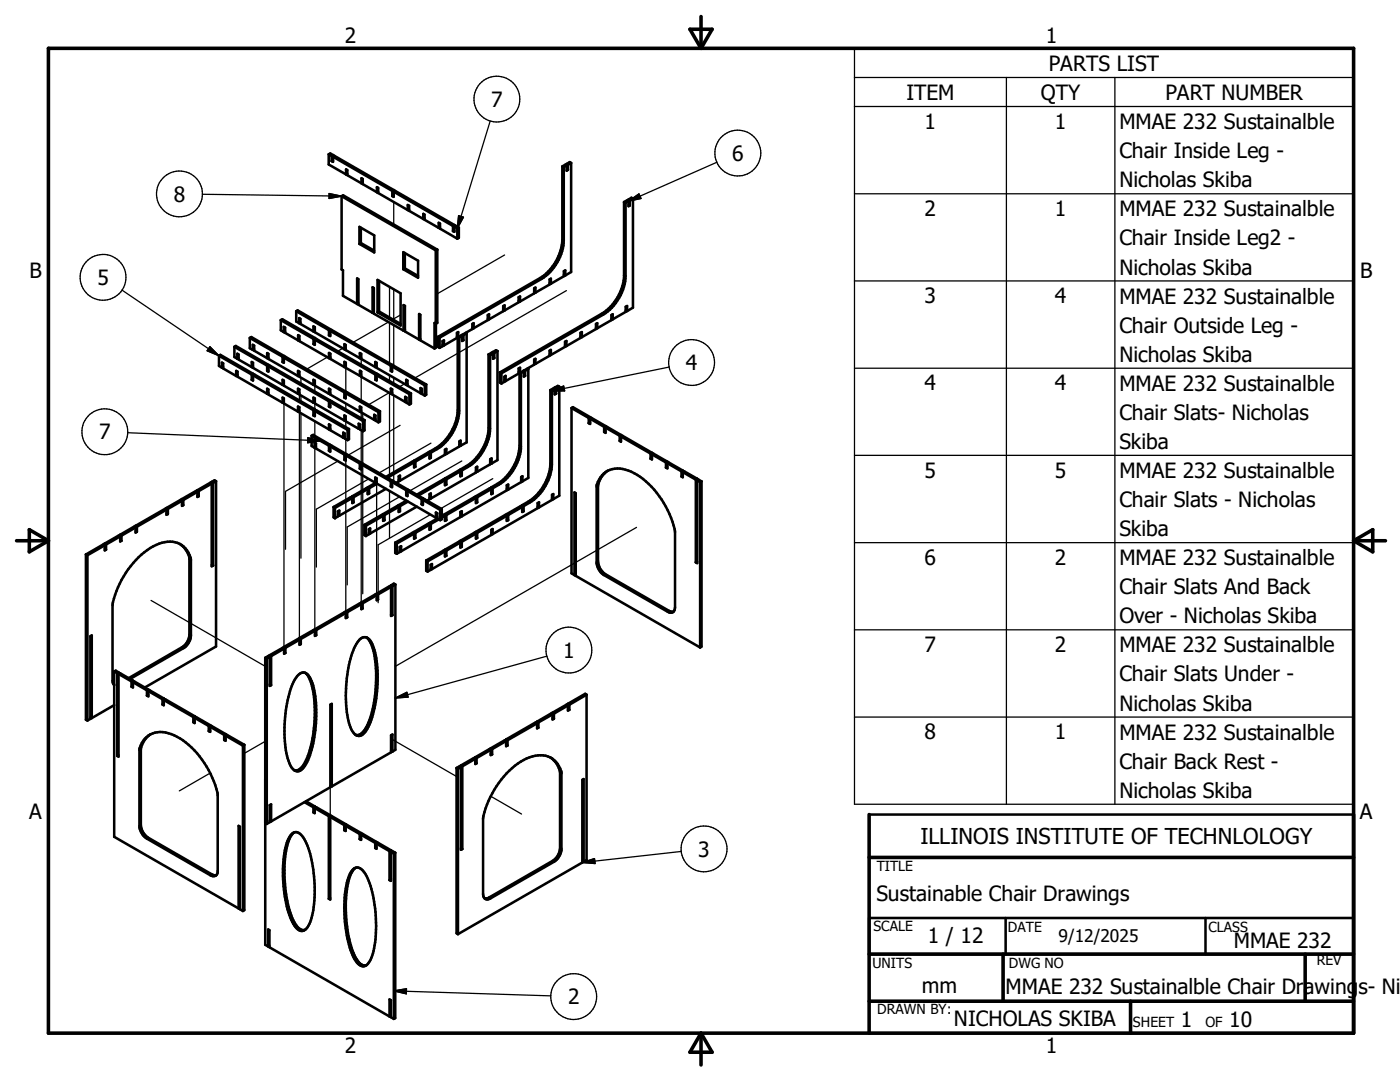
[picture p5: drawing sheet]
<svg xmlns="http://www.w3.org/2000/svg" width="279mm" height="216mm" viewBox="0 0 279 216" stroke-linecap="round" stroke-linejoin="round" font-family="sans-serif">
<g fill="none" stroke="#000" stroke-width=".25">
<path d="M170.5 9.6h99.6v150.9h-99.6zM170.5 15.5h99.6M200.9 15.5v145M222.5 15.5v145M40.4 38.8l27.8 .3M65.7 38.6l2.5 .5-2.5 .5zM97.8 24.1l-6.5 21.5M143.1 32.4l-17.7 7.7M170.5 21.3h99.6M170.5 38.7h99.6M24.3 57.9l19.4 13.1M77.7 57.2v6.3"/>
<path d="M78.6 40.3v4.5M78.6 57.7v6.2M91.5 43l1 .3-1.2 2.3zM100.7 50.9l-13.4 7.7M113 58l-30.2 17.4M125.4 40.1l2.1-1.4 .4 .9zM170.5 56.1h99.6M41.9 69.2l1.8 1.8-2.4-1zM59.8 78.7v1.2M60.1 75.4v1.1M60.1 78.9v1.2M62.8 77v1.1"/>
<path d="M65.3 71.3l-4.1 2.4M68.4 69.5l-1 .6M69 73.4v4.7M72.1 71.6v1.2M72.1 75.2v4.7M77.5 64.3l-7 4M77.7 78.4l-4.1 2.4M77.7 64.4v8.1M77.7 74.9v1.1M77.7 78.4v17.2M78.6 64.9v8.1M78.6 75.4v1.1"/>
<path d="M78.6 78.9v17.2M79.9 62.8l-1.5 .9M80.7 76.6l-1 .6M110.1 78l2.4-1 .2 1zM133.5 73.2l-23.4 4.8M170.5 73.5h99.6M25.5 86.3l38.4 1.6M56.7 80.5v48.9M59.8 82.3v45.4M60.1 82.5v28.9M61.4 87.3l2.5 .6-2.5 .4zM62.8 80.5v1.2"/>
<path d="M62.8 84.1v41.8M67.4 92l-10.4 6v11.6M69 80.5v1.2M69 84.1v1.2M69 87.6v34.7M72.1 82.3v1.2M72.1 85.8v34.7M72.4 82.5v1.1M72.4 86v32.5M73.6 95.6l-10.5 6v11.6M75.2 96.5v22.3M77.7 97.9v9.4"/>
<path d="M79.8 99.1l-10.5 6.1v11.5M79.8 84.9l-10.3 5.9M86 88.4l-10.4 6M92.2 92l-10.4 5.9M98.3 95.5l-10.3 6M170.5 90.9h99.6M30.1 119.8l22.8 13.2M85.9 102.7l-10.4 6v11.6M127 105.2l-48.1 27.8M170.5 108.3h99.6M78.9 139.3l2.3-1.2 .2 1zM109.2 130.9l-30.3 8.4"/>
<path d="M170.5 125.7h99.6M41.9 154.3l-6.1 3.5M53.1 147.8l-4.3 2.5M65.9 157.1v5.9M78 147.4l13.1 7.5M97.9 158.9l6.2 3.5M170.5 143.1h99.6M116.2 172.1l2.4-.8 .2 1zM136 169.9l-19.8 2.2M78.6 197.7l31.3 1M78.6 197.7l2.5-.4v1z"/>
<circle cx="99.2" cy="19.8" r="4.6"/>
<circle cx="35.8" cy="38.7" r="4.6"/>
<circle cx="147.3" cy="30.5" r="4.6"/>
<circle cx="20.6" cy="55.3" r="4.6"/>
<circle cx="138" cy="72.3" r="4.6"/>
<circle cx="20.9" cy="86.1" r="4.6"/>
<circle cx="113.5" cy="129.7" r="4.6"/>
<circle cx="140.5" cy="169.4" r="4.6"/>
<circle cx="114.5" cy="198.8" r="4.6"/>
</g>
<g fill="none" stroke="#000" stroke-width=".51">
<path d="M65.6 30.8v2l3.5 2M65.6 30.8l.3-.2 .6 .3M65.6 30.8l.6 .3M66.2 31.1v1M66.5 31.3l.2-.2 11.9 6.8M66.5 31.3l11.8 6.8M66.5 32l-.3 .1M66.5 31.3v1l-.3-.2M66.5 30.9v.4M66.5 30.9l-.3 .2M68.2 39.1v14.7l.3 .1v5.1l2.8 1.7M68.2 39.1l18.8 10.9"/>
<path d="M68.2 39.1l.3-.1 18.8 10.8M69.1 34.8v-1l.2 .1v1.1l2.8 1.6M69.3 34.7l-.2 .1M72.1 36.6v-1l.3 .1v1l2.8 1.7M72.4 36.4l-.3 .2M75.2 38.4v-1.1l.3 .2v1l5.9 3.4M75.5 38.2l-.3 .2M78.3 38.1v1M78.6 39l-.3 .1M78.6 37.9v1.4l-.3-.2M78.6 37.9l-.3 .2M112.2 33.2l.3 .2"/>
<path d="M112.2 33.2v14.6a9.8 9.8 0 0 1-4.4 7.7l-20.4 11.7M112.5 33.4v14.6a9.8 9.8 0 0 1-4.4 7.6l-20.4 11.8M113.1 32.7v.3M113.1 32.7l.2 .2M113.1 33v1.1l.2-.2M113.1 33l-.3-.1-.6 .3M113.1 33.7l.2 .2M113.1 33l-.6 .4M113.3 32.9v1M114 32.5l-.7 .4M114 32.5l-.3-.2-.6 .4M114 32.5v21.8l-1.2 .7"/>
<path d="M125.4 39.8l.3 .2M125.4 39.8v.3M125.7 40v1M126.3 39.6l-.6 .4M126.3 39.6l-.3-.1-.6 .3M126.3 39.6v21.8l-1.1 .7M71.7 45.3l3 1.7v3.4l-3-1.7zM72 45.4v3.1M72 48.5l-.3 .2M72 48.5l2.7 1.5M75.3 55.9l4.6 2.6v6.5l-4.6-2.7zM75.6 56v6.2"/>
<path d="M80.5 50.3l2.9 1.7v3.4l-2.9-1.7zM80.8 50.5v3M80.8 53.5l-.3 .2M80.8 53.5l2.6 1.6M81.4 41.9v-1l.3 .2v1l2.8 1.6M81.7 41.8l-.3 .1M84.5 43.7v-1l.2 .1v1l2.9 1.7M84.7 43.5l-.2 .2M87 50v14.6M87.3 49.8v14.6l-.3 .2M87.3 49.8l-.3 .2M87.6 45.5v-1l.2 .1v1l3.5 2"/>
<path d="M87.8 45.3l-.2 .2M90.4 45.1v1M90.7 46l-.3 .1M90.7 44.9l-11.8-6.8-.3 .2 11.8 6.8M90.7 44.9v1.4l-.3-.2M90.7 44.9l-.3 .2M91.3 45.6v2M91.6 45.4v2.1l-.3 .1M91.6 45.4l-.6-.3-.3 .1 .6 .4M91.6 45.4l-.3 .2M106.6 58.2l.3 .2M106.9 58.4v-1l-.3 .1v1l-2.8 1.7"/>
<path d="M109.7 56.5l.2 .1M109.9 56.6v-1l-.2 .2v1l-2.8 1.6M112.5 54.8l.3 .2M112.8 55v-1l-.3 .1v1l-2.6 1.5M124.5 40.3l.3 .2M124.5 40.3v15.1a9.8 9.8 0 0 1-4.4 7.2l-20.3 11.7M124.8 40.5v14.6a9.6 9.6 0 0 1-4.4 7.7l-20.3 11.7M125.4 40.1v1.1l.3-.2M125.4 40.1l-.3-.1-.6 .3M125.4 40.8l.3 .2M125.4 40.1l-.6 .4M43.7 71l.3-.2 6.5 3.8"/>
<path d="M43.7 71l6.5 3.7M43.7 71v2l.6 .4M44.3 73.4v-1l.2 .1v1l2.6 1.5M44.5 73.2l-.2 .2M46.8 69.2l.3-.2 6.5 3.8M46.8 69.2l6.5 3.8M46.8 69.2v2l.6 .4M47.1 75v-1l.3 .2v1l5.9 3.4M47.4 71.6v-1l.2 .1v1l2.6 1.5M47.4 74.9l-.3 .1M47.6 71.4l-.2 .2M49.9 67.4l.3-.1 6.5 3.7"/>
<path d="M49.9 67.4l6.5 3.8M49.9 67.4v2.1l.5 .3M50.2 73.2v-1l.3 .2v1l5.9 3.4M50.2 74.7v1.1M50.4 69.8v-1l.3 .2v1l2.6 1.5M50.5 75.6l-.3 .2M50.5 74.9v1l-.3-.1M50.5 74.9l.3-.2 12.1 7M50.5 74.9l12.1 7M50.5 73.1l-.3 .1M50.5 74.6v.3M50.5 74.6l-.3 .1"/>
<path d="M50.7 69.7l-.3 .1M53.3 71.5v-1l.3 .1v1l5.9 3.4M53.3 73v1M53.3 78.6v-1l.3 .1v1l2.8 1.7M53.6 78.4l-.3 .2M53.6 73.9l-.3 .1M53.6 71.3l-.3 .2M53.6 72.8v1.4l-.3-.2M53.6 72.8l-.3 .2M56 63.9l.3-.2 6.6 3.8M56 63.9l6.6 3.7M56 63.9v2l.6 .4"/>
<path d="M56.4 76.8v-1l.2 .1v1.1l2.9 1.6M56.4 71.2v1M56.6 66.3v-1.1l.3 .2v1l2.6 1.5M56.6 71.4v1l-.2-.2M56.6 76.6l-.2 .2M56.6 72.1l-.2 .1M56.6 71.4l.4-.2 12 6.9M56.6 71.4l12.1 6.9M56.7 71v.3M56.7 71l-.3 .2M56.9 66.1l-.3 .2M59.1 62.1l.3-.2 6.5 3.8"/>
<path d="M59.1 62.1l6.6 3.8M59.1 62.1v2.1l.6 .3M59.5 75v-1l.3 .2v1l2.8 1.6M59.5 78.6v-1l.3 .1v1l2.8 1.7M59.5 67.9v-1l.3 .1v1.1l5.9 3.4M59.7 64.5v-1l.3 .1v1l2.6 1.5M59.8 78.4l-.3 .2M59.8 74.9l-.3 .1M59.8 67.8l-.3 .1M60 64.3l-.3 .2M62.6 66.1v-1l.2 .2v1l5.9 3.4M62.6 76.8v-1l.2 .1v1.1l2.9 1.6"/>
<path d="M62.6 67.6v1M62.8 67.8v1l-.2-.2M62.8 76.6l-.2 .2M62.8 67.8l.3-.2 12.1 7M62.8 68.5l-.2 .1M62.8 67.8l12.1 6.9M62.8 66l-.2 .1M62.9 67.5v.3M62.9 67.5l-.3 .1M65.7 71.5v-1.1l.2 .2v1l2.8 1.6M65.7 78.6v-1l.2 .1v1l5.9 3.4M65.7 65.9v1"/>
<path d="M65.9 66v1.1l-.2-.2M65.9 78.4l-.2 .2M65.9 66l.3-.1 12.1 6.9M65.9 66.7l-.2 .2M65.9 66l12.1 7M65.9 65.7v.3M65.9 79.9v.3M65.9 79.9l-12-6.9-.3 .1 12.1 7M65.9 79.9l-.2 .2M65.9 71.3l-.2 .2M65.9 65.7l-.2 .2M68.7 69.7v-1l.3 .1v1l2.8 1.7"/>
<path d="M68.7 73.2v-1l.3 .2v1l2.8 1.6M68.7 78.3v1M69 79.2l-.3 .1M69 69.5l-.3 .2M69 78.1v1.4l-.3-.2M69 78.1l-.3 .2M69 73.1l-.3 .1M71.3 60.7v-5.2l.2 .2v5.1l2.9 1.6M71.5 60.5l-.2 .2M71.8 71.5v-1l.3 .1v1l2.8 1.6M71.8 75v-1l.3 .1v1.1l5.9 3.4M72.1 74.8l-.3 .2"/>
<path d="M72.1 71.3l-.3 .2M74.4 62.4v-5.1l.2 .2v5.1l5.9 3.4M74.6 62.3l-.2 .1M74.9 73.2v-1l.3 .2v1l5.9 3.4M74.9 74.7v1.1M75.2 75.6l-.3 .2M75.2 73.1l-.3 .1M75.2 74.6v1.3l-.3-.1M75.2 74.6l-.3 .1M75.6 62.2l4.3 2.4M75.6 62.2l-.3 .1M78 78.6v-1.1l.3 .2v1l2.6 1.5"/>
<path d="M78 73v1M78.2 73.1v1.1l-.2-.2M78.2 73.1l.3-.1 6.6 3.7M78.2 73.9l-.2 .1M78.2 73.1l6.6 3.8M78.3 72.8v.3M78.3 78.4l-.3 .2M78.3 72.8l-.3 .2M80.5 66v-5.1l.3 .1v5.1l2.8 1.7M80.8 65.8l-.3 .2M81.1 76.8v-1l.2 .1v1.1l2.6 1.4M81.3 76.6l-.2 .2"/>
<path d="M81.7 78.7v2M82 78.5l-6.5-3.8-.3 .2 6.5 3.8M82 78.5l-.3 .2M82 78.5v2l-.3 .2M83.6 67.8v-5.1l.3 .1v5.1l2.8 1.6M83.9 67.6l-.3 .2M83.9 78.4v-1l.3 .2v1l.6 .3M84.2 78.3l-.3 .1M84.8 76.9v2M85.1 76.7v2.1l-.3 .1M85.1 76.7l-.3 .2M87 64.6l-.3-.2v5.1"/>
<path d="M87 64.6v4.8l-.3 .1M87.4 67.2v2l.3 .2M87.4 67.2l.3 .2M87.7 67.4v2M88.3 68.8l.3 .1M88.6 68.9v-1l-.3 .2v1l-.6 .3M91.2 67.1l.2 .2M91.3 67.2v14.6a9.8 9.8 0 0 1-5.6 8.4M91.4 67.3v-1l-.2 .1v1l-2.6 1.5M91.5 67.3l.1 .1M91.6 67.4v14.6a9.8 9.8 0 0 1-5.6 8.3M92.1 66.9l.1 .1-.6 .4"/>
<path d="M92.2 66.8v1.2l.3-.1M92.2 67.7l.3 .2M92.3 66.8l.2 .1M92.5 66.9v1M92.9 66.4l.2 .1M93.1 66.5l-.6 .4M93.1 66.5v21.8l-1.2 .6M94.3 65.3l.2 .2M94.5 65.5v-1l-.2 .1v1.1l-2.9 1.6M97.3 63.6l.3 .1M97.5 70.7v15.2a10.1 10.1 0 0 1-5.6 7.8M97.5 70.7l.3 .2"/>
<path d="M97.6 63.7v-1l-.3 .2v1l-2.8 1.6M97.8 70.9v14.6a9.9 9.9 0 0 1-5.6 8.4M98.3 70.2l.3 .2M98.3 70.2v.4M98.4 70.6v1l.2-.2M98.4 70.6l-.3-.2-.6 .3M98.4 71.3l.2 .1M98.4 70.6l-.6 .3M98.6 70.4v1M99.3 70l-.3-.1-.7 .3M99.3 70l-.7 .4M99.3 70v21.8l-1.2 .7"/>
<path d="M99.8 74.3v2l.3 .2M99.8 74.3l.3 .2M100.1 74.5v2M100.4 61.8l.3 .1M100.7 75.9l.2 .1M100.7 61.9v-1l-.3 .2v1l-2.8 1.6M100.9 76v-1l-.2 .2v1l-.6 .3M103.5 74.2l.3 .2M103.5 60l.3 .2M103.7 74.3v14.6a9.9 9.9 0 0 1-5.7 8.4M103.8 74.4v-1l-.3 .1v1l-2.6 1.5M103.8 60.2v-1l-.3 .1v1l-2.8 1.6"/>
<path d="M103.8 74.4l.2 .1M104 74.5v15.1a9.9 9.9 0 0 1-5.7 7.8M104.4 74l.1 .1-.5 .4M104.5 74v1.1l.3-.1M104.5 74.8l.3 .2M104.6 73.9l.2 .1M104.8 74v1M105.3 73.5l.1 .1M105.4 73.6v21.8l-1.1 .6M105.4 73.6l-.6 .4M106.6 72.5l.3 .1M106.9 72.6v-1l-.3 .1v1.1l-2.8 1.6"/>
<path d="M109.7 70.7l.2 .1M109.8 77.8v14.7a9.9 9.9 0 0 1-5.6 8.3M109.8 77.8l.3 .2M109.9 70.8v-1l-.2 .2v1l-2.8 1.6M110.1 78v14.6a9.9 9.9 0 0 1-5.6 8.4M110.7 77.4l.3 .1M110.7 77.4v.3M110.7 77.7v1l.3-.1M110.7 77.7l-.3-.2-.6 .3M110.7 78.4l.3 .2M110.7 77.7l-.6 .3M111 77.5v1.1"/>
<path d="M111.6 77.2l-.3-.2-.6 .4M111.6 77.2l-.6 .3M111.6 77.2v21.7l-1.2 .7M112.8 68.9l.2 .2M113 69.1v-1.1l-.2 .2v1l-2.9 1.6M115.8 67.1l.3 .2M116.1 67.3v-1l-.3 .1v1l-2.8 1.7M118.9 65.3l.3 .2M119.2 65.5v-1l-.3 .1v1.1l-2.8 1.6M122 63.6l.3 .1M122.3 63.7v-1l-.3 .2v1l-2.8 1.6M124.9 61.9l.3 .2"/>
<path d="M125.2 62.1v-1l-.3 .1v1l-2.6 1.5M36.3 99.6l.3 .2M36.3 99.6v.3M36.3 99.9v1l.3-.1M36.3 99.9l-.3-.1-2.8 1.6M36.3 99.9l-2.8 1.7M36.6 99.8v1M39.4 97.8l.3 .2M39.4 97.8v.3M39.4 98.1v1.1l.3-.2M39.4 98.1l-.3-.1-2.8 1.6M39.4 98.9l.3 .1"/>
<path d="M39.4 98.1l-2.8 1.7M39.7 98v1M42.2 96.2l.3 .1M42.2 96.2v.3M42.3 96.5l-2.6 1.5M42.3 96.5l-.3-.2-2.6 1.5M42.3 96.5v16.5l.2-.1M42.5 96.3v16.6M43.1 96v33l-14.2 8.2M43.1 96l-.6 .3M43.1 96l-.3-.2-.6 .4M56.4 80.4v-1.1l.2 .2v1l2.9 1.6"/>
<path d="M56.6 80.2l-.2 .2M59.5 82.1v-1l.3 .2v1l5.9 3.4M59.8 82l-.3 .1M62.2 87l.3-.2 3.4 2M62.2 87l3.5 1.9M62.2 87v2l.6 .3M62.6 80.4v-1.1l.2 .2v1l5.9 3.4M62.6 81.9v1M62.8 89.3v-1l.3 .2v1l11.8 6.8M62.8 82v1l-.2-.1M62.8 82.7l-.2 .2M62.8 82l.3-.1 6.5 3.7"/>
<path d="M62.8 82l6.6 3.8M62.8 80.2l-.2 .2M62.9 81.7v.3M62.9 81.7l-.3 .2M63.1 89.2l-.3 .1M65.7 85.7v-1l.2 .1v1l2.6 1.5M65.7 80.1v1M65.7 88.9v1.1M65.9 80.2v1.1l-.2-.2M65.9 89.1v1l-.2-.1M65.9 89.8l-.2 .2M65.9 89.1l.3-.2 2.8 1.7"/>
<path d="M65.9 89.1l2.8 1.6M65.9 85.5l-.2 .2M65.9 81l-.2 .1M65.9 80.2l.3-.1 6.5 3.7M65.9 80.2l6.5 3.8M65.9 88.8v.3M65.9 88.8l-.2 .1M68.5 87.3v-1l.3 .2v1l.6 .3M68.7 83.9v-1l.3 .1v1.1l2.6 1.5M68.7 90.7v1M68.8 87.2l-.3 .1M69 91.6l-.3 .1"/>
<path d="M69 83.8l-.3 .1M69 90.6v1.3l-.3-.2M69 90.6l-.3 .1M69.4 85.8v2M69.6 85.6l-.2 .2M69.6 85.6v2l-.2 .2M70.3 99v1.4l.3-.2M70.3 99l.3 .2M70.6 99.2v1M71.6 85.6v-1.1l.3 .2v1l.5 .3M71.8 82.1v-1l.3 .2v1l2.6 1.5M71.8 92.5v1"/>
<path d="M71.9 85.4l-.3 .2M72.1 93.4l-.3 .1M72.1 82l-.3 .1M72.1 92.3v1.4l-.3-.2M72.1 92.3l-.3 .2M72.1 92.3l-2.8-1.6-.3 .2 2.8 1.6M72.4 84v2M72.7 83.8v2.1l-.3 .1M72.7 83.8l-.3 .2M73.4 97.3v.3M73.4 97.3l.3 .1M73.4 97.6l-.3-.2-2.8 1.6"/>
<path d="M73.4 97.6l-2.8 1.6M73.4 97.6v1l.3-.1M73.4 98.3l.3 .2M73.7 97.4v1.1M74.7 83.8v-1l.2 .1v1l.6 .4M74.9 96.3v-1l.3 .1v1.1l11.8 6.8M74.9 83.6l-.2 .2M75.2 96.2l-1.8 1.1M75.2 96.2l-.3 .1M75.2 96.5l-1.5 .9M75.5 82.2v2.1M75.8 82.1l-6.5-3.8-.3 .1 6.5 3.8"/>
<path d="M75.8 82.1l-.3 .1M75.8 82.1v2l-.3 .2M77 95.2l5.3-3.1 .3 .2-5.3 3M77 97.5l-9.3 5.4M78 96v1.1M78.2 96.9l-.2 .2M78.2 96.2v1l-.2-.1M78.2 96.2l.3-.2 2.8 1.7M78.2 96.2l2.9 1.6M78.3 95.9l-5.9-3.4-.3 .1 5.9 3.4M78.3 95.9v.3M78.3 95.9l-.3 .1"/>
<path d="M79.6 95.8l.2 .1M79.8 95.9v-1l-.2 .2v1l-.5 .2M80.9 80.2v-1l.2 .1v1.1l.6 .3M81.1 97.8v1M81.1 99.9l-1.6 .9M81.1 80l-.2 .2M81.3 98.7l-.2 .1M81.3 97.7v1.3l-.2-.2M81.3 97.7l-.2 .1M82.6 91.9v1.4l.3-.2M82.6 91.9l2.8-1.6 .3 .2-2.8 1.6M82.6 91.9l.3 .2"/>
<path d="M82.6 93l.3 .1M82.9 92.1v1M84.1 99.6v1M84.4 99.8v1l-.3-.2M84.4 99.8l.3-.2 3.5 2M84.4 99.8l3.5 2M84.5 99.4l-2.9-1.6-.3 .2 2.8 1.6M84.5 99.4v.4M84.5 99.4l-.4 .2M85.7 90.2v1.3l.3-.2M85.7 90.2l.3 .1M85.7 99.3l.3 .2"/>
<path d="M85.7 91.2l.3 .1M86 90.3v1M86 99.5v-1l-.3 .1v1l-.5 .3M88.8 95.5v.3M88.8 95.5l.3 .2M88.8 95.8v1l.3-.1M88.8 95.8l-.3-.2-5.3 3.1M88.8 95.8l-5.3 3.1M88.8 96.5l.3 .2M88.8 90.4l.3 .2M89.1 90.6v-1l-.3 .1v1l-9 5.2M89.1 95.7v1"/>
<path d="M91.7 88.8l.2 .1M91.9 93.7v.3M91.9 93.7l.3 .2M91.9 94v1.1l.3-.2M91.9 94l-.3-.1-2.8 1.6M91.9 94l-2.8 1.7M91.9 94.7l.3 .2M91.9 88.9v-1l-.2 .2v1l-2.6 1.5M92.2 93.9v1M94.9 99v.3M94.9 99l2.9-1.6 .3 .2-2.9 1.6M94.9 99l.3 .2"/>
<path d="M95 99.4v1l.2-.2M95 99.4l-.3-.2-5.9 3.4M95 99.4l-5.9 3.4M95 94l.2 .1M95.2 94.1v-1l-.2 .2v1l-9 5.2M95.2 99.2v1M97.8 92.3l.3 .2M98 97.3l.1 1.3 .2-.1M98 97.3l.3 .1M98.1 98.3l.2 .2M98.1 92.5v-1l-.3 .1v1l-2.6 1.5M98.3 97.4v1.1"/>
<path d="M101.1 97.5l.3 .2M101.4 97.7v-1l-.3 .1v1l-8.9 5.2M104 95.9l.3 .1M104.3 96v-1l-.3 .2v1l-2.6 1.5M110.2 99.4l.2 .2M110.4 99.6v-1l-.2 .1v1.1l-2.6 1.4M114.1 81.4l.2-.2 3.5 2M114.1 81.4l3.4 2M114.1 81.4v33l.5 .4M117.5 83.4v1M117.8 84.3l-.3 .1M117.8 83.2v1.4l-.3-.2"/>
<path d="M117.8 83.2l-.3 .2M120.2 94.8a4.8 4.8 0 0 1 5.8-.7 17.5 17.5 0 0 1 8.7 12v15.1a.9 .9 0 0 1-.4 1 .9 .9 0 0 1-1.1-.1l-12.7-7.3a3.5 3.5 0 0 1-1.4-2.3v-15.6l.5-1.2zM120.6 85.2v1M120.9 86l-.3 .2M120.9 85.3v1.1l-.3-.2M120.9 85.3l.3-.1 2.8 1.6M120.9 85.3l2.8 1.7M120.9 85v.3M120.9 85l-.3 .2M120.9 85l-2.8-1.6-.3 .2 2.8 1.6M121.3 93.9a4.4 4.4 0 0 0-1.9 3.1v15a3.2 3.2 0 0 0 1.4 2.6l12.7 7.3 .9 .2M123.7 87v1"/>
<path d="M123.9 87.8l-.2 .2M124 86.8l-.1 1.3-.2-.1M124 86.8l-.3 .2M129.8 90.5v1M130.1 91.4l-.3 .1M130.1 90.4l-5.9-3.4-.3 .1 5.9 3.4M130.1 90.4v1.3l-.3-.2M130.1 90.4l-.3 .1M132.9 92.3v1M133.2 93.1l-.3 .2M133.2 92.4v1.1l-.3-.2M133.2 92.4l.3-.1 2.8 1.6"/>
<path d="M133.2 92.4l2.8 1.7M133.2 92.1l-2.8-1.6-.3 .2 2.8 1.6M133.2 92.1v.3M133.2 92.1l-.3 .2M136 94.1v1M136.3 94.9l-.3 .2M136.3 94.2v1l-.3-.1M136.3 94.2l.3-.1 2.6 1.4M136.3 94.2l2.6 1.5M136.3 93.9v.3M136.3 93.9l-.3 .2M138.9 95.7v16.5"/>
<path d="M139.2 95.5l-.3 .2M139.2 95.5l-.1 16.9-.2-.2M139.7 96.2v33M140 96l-.6-.3-.3 .2 .6 .3M140 96l-.3 .2M140 96v33l-.3 .2M17.1 110.6l.3 .2M17.1 110.6v33l.3 .2M17.4 110.8v33M20.9 108.5l.3 .2M20.9 108.5v.3M20.9 108.8v1l.3-.1"/>
<path d="M20.9 108.8l-.3-.2-3.5 2M20.9 109.5l.3 .2M20.9 108.8l-3.5 2M21.2 108.7v1M24 106.7l2.8-1.6 .3 .2-2.9 1.6M24 106.7l.2 .2M24 106.7v.3M24 107v1.1l.2-.2M24 107l-.3-.1-2.8 1.6M24 107.7l.2 .2M24 107l-2.8 1.7M24.2 106.9v1"/>
<path d="M27 104.9l.1 1.4 .2-.2M27 104.9l.3 .2M27.1 106l.2 .1M27.3 105.1v1M33.2 101.4l.3 .2M33.2 101.4v.3M33.2 101.7v1l.3-.1M33.2 101.7l-.3-.2-5.9 3.4M33.2 102.4l.3 .2M33.2 101.7l-5.9 3.4M33.5 101.6v1M35.9 108.5a4.4 4.4 0 0 1 2.2 3.2v15.1a3.2 3.2 0 0 1-1.5 2.5l-10.6 6.2"/>
<path d="M35.9 108.5a6.4 6.4 0 0 0-6.5 1.3 18.3 18.3 0 0 0-6.9 10.9v15.1v.4l.3 .5M35.9 108.5a4.8 4.8 0 0 1 1.9 2.8v15.6a3.4 3.4 0 0 1-1.5 2.2l-10.6 6.2M36.3 100.6l.3 .2M42.3 112.7l.2 .2M66.6 101.2v2l.2 .2M66.6 101.2l3.4-2 .3 .2-3.5 1.9M66.6 101.2l.2 .1M66.8 101.3v2.1M67.4 102.7l.3 .2M67.7 102.9v-1l-.3 .1v1l-.6 .4M70.3 100.1l.3 .1M72.7 104.7v2.1l.3 .2"/>
<path d="M72.7 104.7l.3 .2M73 104.9v2.1M73.6 106.3l.3 .2M73.9 106.5v-1.1l-.3 .2v1l-.6 .4M75.2 118.5v1.3l.2-.2M75.2 118.5l.2 .1M75.2 118.5l2.6-1.5 .2 .1-2.6 1.5M75.2 119.5l.2 .1M75.4 118.6v1M76.4 102.6v.3M76.4 102.6l.3 .2M76.5 102.9l-.3-.2-3.5 2"/>
<path d="M76.5 102.9l-3.5 2M76.5 102.9v1l.2-.1M76.5 103.6l.2 .2M76.7 102.8v1M78 116.8v6.1l.3-.1M78 116.8l.3 .2M78.3 117v5.8M78.9 108.3v2l.3 .2M78.9 108.3l3.4-2 .3 .2-3.4 2M78.9 108.3l.3 .2M78.9 116.6v33l-.6 .4M78.9 116.6l-.6 .4"/>
<path d="M78.9 116.6l-.3-.1-.6 .3M79.2 108.5v2M79.5 100.8l.3 .2M79.5 100.8v.3M79.6 101.1l-.3-.1-2.9 1.6M79.6 101.1l-2.9 1.7M79.6 101.1v1.1l.2-.2M79.6 101.9l.2 .1M79.8 109.9l.2 .1M79.8 101v1M80 110v-1l-.2 .1v1.1l-.6 .3M81.4 100.1l-1.6 .9"/>
<path d="M82.6 106.1l2.8-1.6 .3 .2-2.8 1.6M82.6 106.1v1.4l.3-.2M82.6 106.1l.3 .2M82.6 107.2l.3 .1M82.9 106.3v1M83.2 101.1l-9.3 5.4M84.4 100.5l-.3 .1M85.1 111.8v2.1l.2 .1M85.1 111.8l.2 .2M85.3 112v2M85.7 104.4v1.3l.3-.1M85.7 104.4l.3 .1"/>
<path d="M85.7 105.4l.3 .2M86 113.4l.2 .2M86 104.5v1.1M86.2 113.6v-1.1l-.2 .2v1l-.7 .3M87 103.3v-1l.3 .1v1.1M87.3 103.5l-1.6 .9M87.3 103.5l.6 .3M87.3 103.2l-.3 .1M87.6 103.6l-1.6 .9M87.9 101.8v2M88.2 101.6l-.3 .2M88.2 101.6v2l-.3 .2"/>
<path d="M88.8 102.6v.3M88.8 109.7v.3M88.8 109.7l.3 .2M88.8 102.6l.3 .2M88.8 110l-.3-.1-3.4 1.9M88.8 110l-3.5 2M88.8 110v1l.3-.1M88.8 102.9v1l.3-.1M88.8 110.7l.3 .2M88.8 102.9l-.3-.2-.3 .2M88.8 102.9l-.6 .4M88.8 103.6l.3 .2"/>
<path d="M89.1 102.8v1M89.1 109.9v1M91.9 107.9v.3M91.9 107.9l.3 .2M91.9 108.3l-.3-.2-2.8 1.6M91.9 108.3l-2.8 1.6M91.9 108.3v1l.3-.2M91.9 109l.3 .1M91.9 102.9l.3 .1M92.2 103v-1l-.3 .2v1l-11.9 6.8M92.2 108.1v1M94.9 106.1l5.9-3.4 .3 .2-5.9 3.4"/>
<path d="M94.9 106.1v.4M94.9 106.1l.3 .2M95 106.5l-.3-.2-2.8 1.6M95 106.5l-2.8 1.6M95 106.5v1l.2-.2M95 107.2l.2 .1M95 100.1l.2 .1M95.2 106.3v1M98.1 106.4l.2 .2M98.3 106.6v-1l-.2 .1v1l-11.9 6.9M101.1 102.6v1.3l.3-.1M101.1 102.6l.3 .2"/>
<path d="M101.1 103.6l.3 .2M101.4 102.8v1M104.2 100.8v.3M104.2 100.8l.3 .2M104.2 101.1l-.3-.1-2.8 1.6M104.2 101.1l-2.8 1.7M104.2 101.1v1.1l.3-.2M104.2 101.9l.3 .1M104.5 101v1M107.3 101.1l.3 .1M107.6 101.2v-1l-.3 .2v1l-9 5.2M114.6 114.8v-16.5l.3 .1v16.5l24.8 14.3"/>
<path d="M114.9 114.6l-.3 .2M139.1 112.1l-.2 .1M22.8 136.6v.1M22.8 134l.3-.2 .6 .4M22.8 134l.6 .3M22.8 134v33l24.8 14.3M23.4 134.3v16.5M23.7 134.5l2.6 1.5M23.7 134.5l.3-.2 2.6 1.5M23.7 134.5v16.5l-.3-.2M23.7 134.2v.3M23.7 134.2l-.3 .1"/>
<path d="M26.3 136v1M26.5 136.9l-.2 .1M26.6 135.8l-.1 1.4-.2-.2M26.6 135.8l-.3 .2M29.3 137.8v1M29.6 137.9v1l-.3-.1M29.6 137.9l.3-.1 2.8 1.6M29.6 138.6l-.3 .2M29.6 137.9l2.8 1.6M29.6 137.6l-2.8-1.6-.3 .1 2.8 1.7M29.6 137.6v.3M29.6 137.6l-.3 .2"/>
<path d="M32.4 139.5v1.1M32.7 139.7v1l-.3-.1M32.7 139.7l.3-.2 5.9 3.4M32.7 139.7l5.9 3.4M32.7 139.4v.3M32.7 139.4l-.3 .1M52.9 131.3v57.2l.6 .4M52.9 131.3l.3 .1M53.2 131.4v33M53.8 130.7l.3 .2M53.8 130.7v.4M53.8 131.1l-.6 .3"/>
<path d="M53.8 131.1l-.3-.2-.6 .4M53.8 131.1v5.8l.3-.2M53.8 136.6l.3 .1M54.1 130.9v5.8M56.6 129.1l2.9-1.6 .3 .2-2.8 1.6M56.6 129.1l.4 .2M56.6 129.1v.3M56.7 129.4v1l.3-.1M56.7 129.4l-.3-.1-2.6 1.4M56.7 130.1l.3 .2M56.7 129.4l-2.6 1.5M57 129.3v1"/>
<path d="M59.5 134.7a1.33 1.33 0 0 1 1.3-.5 1.33 1.33 0 0 1 1.1 1 18.6 18.6 0 0 1 1.1 9.8 16.8 16.8 0 0 1-2.4 8.1 1.39 1.39 0 0 1-1.3 .8 1.39 1.39 0 0 1-1.3-1 20.6 20.6 0 0 1-.9-11.2l.2-1.4a11.7 11.7 0 0 1 2.2-5.6zM59.8 127.3v1.4l.2-.2M59.8 127.3l.2 .2M59.8 128.4l.2 .1M60 127.5v1M60.9 134.3a7.8 7.8 0 0 1 1.8 4.9 24.9 24.9 0 0 1-1.8 12.9 2.02 2.02 0 0 1-2.2 1.6M62.8 125.6l.3 .1M62.8 125.6v.3M62.8 125.6l5.9-3.4 .3 .1-5.9 3.4M62.9 125.9v1l.2-.2M62.9 125.9l-.3-.2-2.8 1.6M62.9 126.6l.2 .1"/>
<path d="M62.9 125.9l-2.9 1.6M63.1 125.7v1M69 122v1.3l.3-.1M69 122l.3 .2M69 122l2.8-1.6 .3 .1-2.8 1.7M69 123l.3 .2M69.3 122.2v1M71.7 127.7a1.35 1.35 0 0 1 1.4-.5 1.35 1.35 0 0 1 1 .9 16.2 16.2 0 0 1 1.2 8.5 18.9 18.9 0 0 1-2.4 9.5 1.41 1.41 0 0 1-1.4 .7 1.41 1.41 0 0 1-1.2-.9 18.3 18.3 0 0 1-1.1-9.9 15.4 15.4 0 0 1 2.5-8.3zM72.1 120.2l2.8-1.6 .3 .2-2.8 1.6M72.1 120.2v1.4l.3-.2M72.1 120.2l.3 .2M72.1 121.3l.3 .1"/>
<path d="M72.4 120.4v1M73.2 127.2a6.3 6.3 0 0 1 1.6 3.7 24.2 24.2 0 0 1-1.9 14.5 1.86 1.86 0 0 1-2 1.2M78 122.6l.3 .2M117.1 138.6l-3.5 2M117.1 138.6l-.3-.2-3.5 2M117.1 138.6v33l-.6 .4M18 143.1l.3 .2M18.3 143.3v-16.5l-.3 .1v16.5l-.6 .4M22.8 140.7l-4.5 2.6M23.7 150.7l-.3 .1M30 146.5a4.4 4.4 0 0 0-1.9 3.1v15a3.2 3.2 0 0 0 1.5 2.6l12.7 7.3 .9 .1M30 146.5a4.6 4.6 0 0 0-2.2 3v15.5a3.5 3.5 0 0 0 1.5 2.3l12.7 7.3 .7 .2 .5-.2"/>
<path d="M30 146.5a5.9 5.9 0 0 1 5.9 .9 18.4 18.4 0 0 1 7.5 11.1v15.5l-.2 .6M32.7 140.4l-.3 .2M38.6 143.1v1M38.8 143.2v1.1l-.2-.2M38.8 143.2l.3-.1 2.9 1.6M38.8 144l-.2 .1M38.8 143.2l2.9 1.7M38.9 142.9v.3M38.9 142.9l-.3 .2M41.7 144.9v1M41.9 145.7l-.2 .2M42 144.7l-.1 1.3-.2-.1"/>
<path d="M42 144.7l-.3 .2M44.7 146.6v1.1M45 146.8v1l-.3-.1M45 146.8l.3-.2 3.5 2M45 147.5l-.3 .2M45 146.8l3.5 2M45 146.5l-2.8-1.6-.3 .1 2.8 1.6M45 146.5v.3M45 146.5l-.3 .1M48.5 148.8v33M48.8 148.6l-.3 .2M48.8 148.6v33l-.3 .2"/>
<path d="M61.1 159.9l1.7 1M65.9 156.8l.3 .1M66.2 156.9v-16.5l-.3 .2v16.5l-11.8 6.8M78 149.8l.3 .2M78.3 150v-3.4l-.3 .1v3.4l-11.8 6.8M91.1 153.2v33l.3 .2M91.1 153.2l.3 .2M91.4 153.4v33M92 152.8l2.5-1.5 .4 .1-2.6 1.5M92 152.8l.3 .1M92 152.8v.3M92 153.1l-.3-.2-.6 .3"/>
<path d="M92 153.1l-.6 .3M92 153.1v16.5l.3-.2M92.3 152.9v16.5M94.8 151.1l.1 1.4 .2-.2M94.8 151.1l.3 .2M94.9 152.2l.2 .1M95.1 151.3v1M97.9 149.3v.3M97.9 149.3l.3 .2M97.9 150.4l.3 .1M97.9 149.6v1.1l.3-.2M97.9 149.6l-.2-.1-2.9 1.6"/>
<path d="M97.9 149.6l-2.8 1.7M98.2 149.5v1M101 147.6l5.9-3.4 .3 .1-5.9 3.4M101 147.6v.3M101 147.6l.3 .1M101 148.6l.3 .1M101 147.9v1l.3-.2M101 147.9l-.3-.2-2.8 1.6M101 147.9l-2.8 1.6M101.1 154.3a9.7 9.7 0 0 1 7.3-3.6 4.2 4.2 0 0 1 3.7 3.4v15.6a3.5 3.5 0 0 1-1.5 2.3l-12.7 7.3a.9 .9 0 0 1-1.1 .1 .9 .9 0 0 1-.4-1v-15.1a18.5 18.5 0 0 1 4.7-9zM101.3 147.7v1M107.2 144v1.3l.2-.1"/>
<path d="M107.2 144l.2 .2M107.2 144l2.8-1.6 .3 .2-2.9 1.6M107.2 145l.2 .2M107.4 144.2v1M109.8 151.2a4.3 4.3 0 0 1 2 3v15a3.2 3.2 0 0 1-1.5 2.6l-12.9 7.4-.7 .1M110.2 142.2l.1 1.4 .2-.2M110.2 142.2l.3 .2M110.3 143.3l.2 .1M110.5 142.4v1M113.3 140.4v.4M113.3 140.4l.3 .2M113.3 141.5l.3 .1"/>
<path d="M113.3 140.8v1l.3-.2M113.3 140.8l-.2-.2-2.9 1.6M113.3 140.8l-2.8 1.6M113.6 140.6v1M52.9 164.2l.3 .2M53.8 163.8l.3 .1M54.1 163.9v-3.4l-.3 .2v3.4l-.6 .3M58.3 166.3a1.28 1.28 0 0 1 2 .5 17 17 0 0 1 2.4 8.8 16.5 16.5 0 0 1-1.3 9.5 1.33 1.33 0 0 1-1.3 .7 1.33 1.33 0 0 1-1.1-.8 17.1 17.1 0 0 1-2.5-8.8 16.5 16.5 0 0 1 1.4-9.5zM58.7 166.1a8 8 0 0 0-1.8 4.9 29.3 29.3 0 0 0 .7 10 7 7 0 0 0 2.4 4.5l.5 .1 .4-.1M60.8 160.1l1.8 1M62.6 161.1v1M62.8 162l-.2 .1"/>
<path d="M62.8 160.9v1.4l-.2-.2M62.8 160.9l-.2 .2M65.6 162.9v16.4M65.9 163l.3-.2 2.8 1.7M65.9 163l2.8 1.6M65.9 163v16.5l-.3-.2M65.9 179.2l-.3 .1M65.9 162.7v.3M65.9 162.7l-2.8-1.6-.3 .1 2.8 1.7M65.9 162.7l-.3 .2M68.7 164.6v1.1M69 165.5l-.3 .2"/>
<path d="M69 164.5v1.3l-.3-.1M69 164.5l-.3 .1M70.4 173.6a1.28 1.28 0 0 1 2.1 .3 14.7 14.7 0 0 1 2.4 7.4 19.9 19.9 0 0 1-1.1 10.5 1.39 1.39 0 0 1-1.2 1 1.39 1.39 0 0 1-1.4-.8 18.6 18.6 0 0 1-2.4-9.5 16.1 16.1 0 0 1 1.4-8.7zM70.9 173.2a7.5 7.5 0 0 0-1.7 4.9 25.5 25.5 0 0 0 1.7 12.9 2.36 2.36 0 0 0 2 1.6h.3M71.8 166.4v1M72.1 167.3l-.3 .1M72.1 166.6v1l-.3-.2M72.1 166.6l.3-.2 2.8 1.6M72.1 166.6l2.8 1.6M72.1 166.2v.3M72.1 166.2l-2.8-1.6-.3 .2 2.8 1.6M72.1 166.2l-.3 .2"/>
<path d="M74.9 168.2v1M75.1 169.1l-.2 .1M75.1 168.3v1.1l-.2-.2M75.1 168.3l.3-.1 2.6 1.5M75.1 168.3l2.6 1.5M75.2 168v.3M75.2 168l-.3 .2M77.7 169.8v5.8M78 175.5l-.3 .1M78 169.7v6.1l-.3-.2M78 169.7l-.3 .1M78.6 170.3v33"/>
<path d="M78.9 170.2l-.6-.4-.3 .2 .6 .3M78.9 170.2l-.3 .1M78.9 170.2v33l-.3 .1M92 169.3l.3 .1M116.2 171.8l.3 .2M116.5 172v-16.5l-.3 .1v16.5l-24.8 14.3M173.5 162.5h96.6M47.6 181.3v-16.5l.3 .1v16.5l.6 .4M47.9 181.1l-.3 .2M53.5 188.9v-3.4l.3 .1v3.4l23.9 13.8M53.8 188.7l-.3 .2M173.5 183.2h96.6v7.2h-96.6z"/>
<path d="M200.7 183.2v7.2M240.6 183.2v7.2M77.7 202.8v-3.4l.3 .2v3.4l.6 .3M78 202.7l-.3 .1M173.5 206.2h96.6"/>
</g>
<circle cx="52.9" cy="155.6" r=".25" fill="#000"/>
<g fill="none" stroke="#000" stroke-width=".71">
<path d="M9.7 9.6h260.4v196.6h-260.4zM137.7 5.8h4.4l-2.2 3.8zM139.9 3.3v6.3M3.3 107.9h6.4M5.8 105.7l3.9 2.2-3.9 2.2zM270.1 107.9h6.4M270.1 107.9l3.9-2.2v4.4zM173.5 171.1h96.6M173.5 162.5v43.7M173.5 190.4h96.6M173.5 199.8h96.6M200.2 190.4v9.4"/>
<path d="M225.6 199.8v6.4M260.5 190.4v9.4M139.9 206.2v6.3M139.9 206.2l2.2 3.8h-4.4z"/>
</g>
<path d="M65.7 38.6l2.5 .5-2.5 .5zM125.4 40.1l2.1-1.4 .4 .9zM91.5 43l1 .3-1.2 2.3zM41.9 69.2l1.8 1.8-2.4-1zM110.1 78l2.4-1 .2 1zM61.4 87.3l2.5 .6-2.5 .4zM78.9 139.3l2.3-1.2 .2 1zM116.2 172.1l2.4-.8 .2 1zM78.6 197.7l2.5-.4v1z" fill="#000" stroke="#000" stroke-width=".25"/>
<text font-size="4.4" x="183.7" y="168.4">ILLINOIS INSTITUTE OF TECHNLOLOGY</text>
<g font-size="4.2">
<text x="68.8" y="8.7">2</text>
<text x="208.7" y="8.7">1</text>
<text x="209.3" y="14.1">PARTS LIST</text>
<text x="98" y="21.3">7</text>
<text x="180.9" y="19.9">ITEM</text>
<text x="207.7" y="19.9">QTY</text>
<text x="232.6" y="19.9">PART NUMBER</text>
<text x="184.5" y="25.7">1</text>
<text x="210.5" y="25.7">1</text>
<text x="223.4" y="25.7">MMAE 232 Sustainalble</text>
<text x="146.1" y="32.1">6</text>
<text x="223.4" y="31.5">Chair Inside Leg -</text>
<text x="34.7" y="40.3">8</text>
<text x="223.4" y="37.3">Nicholas Skiba</text>
<text x="184.5" y="43.1">2</text>
<text x="210.5" y="43.1">1</text>
<text x="223.4" y="43.2">MMAE 232 Sustainalble</text>
<text x="223.4" y="48.9">Chair Inside Leg2 -</text>
<text x="5.9" y="55.5">B</text>
<text x="19.4" y="56.9">5</text>
<text x="223.4" y="54.8">Nicholas Skiba</text>
<text x="271.4" y="55.5">B</text>
<text x="184.5" y="60.5">3</text>
<text x="210.5" y="60.5">4</text>
<text x="223.4" y="60.6">MMAE 232 Sustainalble</text>
<text x="223.4" y="66.4">Chair Outside Leg -</text>
<text x="136.9" y="73.9">4</text>
<text x="184.5" y="77.9">4</text>
<text x="210.5" y="77.9">4</text>
<text x="223.4" y="72.2">Nicholas Skiba</text>
<text x="223.4" y="78">MMAE 232 Sustainalble</text>
<text x="223.4" y="83.8">Chair Slats- Nicholas</text>
<text x="19.8" y="87.7">7</text>
<text x="223.4" y="89.6">Skiba</text>
<text x="184.5" y="95.3">5</text>
<text x="210.5" y="95.3">5</text>
<text x="223.4" y="95.4">MMAE 232 Sustainalble</text>
<text x="223.4" y="101.2">Chair Slats - Nicholas</text>
<text x="223.4" y="107">Skiba</text>
<text x="184.5" y="112.7">6</text>
<text x="210.5" y="112.7">2</text>
<text x="223.4" y="112.7">MMAE 232 Sustainalble</text>
<text x="223.4" y="118.6">Chair Slats And Back</text>
<text x="223.4" y="124.3">Over - Nicholas Skiba</text>
<text x="112.4" y="131.2">1</text>
<text x="184.5" y="130.1">7</text>
<text x="210.5" y="130.1">2</text>
<text x="223.4" y="130.2">MMAE 232 Sustainalble</text>
<text x="223.4" y="136">Chair Slats Under -</text>
<text x="223.4" y="141.8">Nicholas Skiba</text>
<text x="184.5" y="147.5">8</text>
<text x="210.5" y="147.5">1</text>
<text x="223.4" y="147.6">MMAE 232 Sustainalble</text>
<text x="223.4" y="153.4">Chair Back Rest -</text>
<text x="223.4" y="159.2">Nicholas Skiba</text>
<text x="5.8" y="163.4">A</text>
<text x="271.4" y="163.4">A</text>
<text x="139.4" y="170.9">3</text>
<text x="174.9" y="179.7">Sustainable Chair Drawings</text>
<text x="185.2" y="188.3">1 / 12</text>
<text x="246.2" y="189.2">MMAE 232</text>
<text x="113.4" y="200.4">2</text>
<text x="184" y="198.2">mm</text>
<text x="200.7" y="198.4">MMAE 232 Sustainalble Chair Drawings- Ni</text>
<text x="190.4" y="204.7">NICHOLAS SKIBA</text>
<text x="235.7" y="205">1</text>
<text x="245.3" y="205">10</text>
<text x="68.8" y="210.2">2</text>
<text x="208.7" y="210.2">1</text>
</g>
<text font-size="3.5" x="211.2" y="187.9">9/12/2025</text>
<g font-size="2.8">
<text x="175" y="173.8">TITLE</text>
<text x="174.3" y="185.8">SCALE</text>
<text x="201.2" y="186">DATE</text>
<text x="241.2" y="186">CLASS</text>
<text x="174.1" y="193.2">UNITS</text>
<text x="201.3" y="193.2">DWG NO</text>
<text x="262.8" y="192.6">REV</text>
<text x="175.1" y="202.4">DRAWN BY:</text>
<text x="226.1" y="205">SHEET</text>
<text x="240.6" y="205">OF</text>
</g>
</svg>
